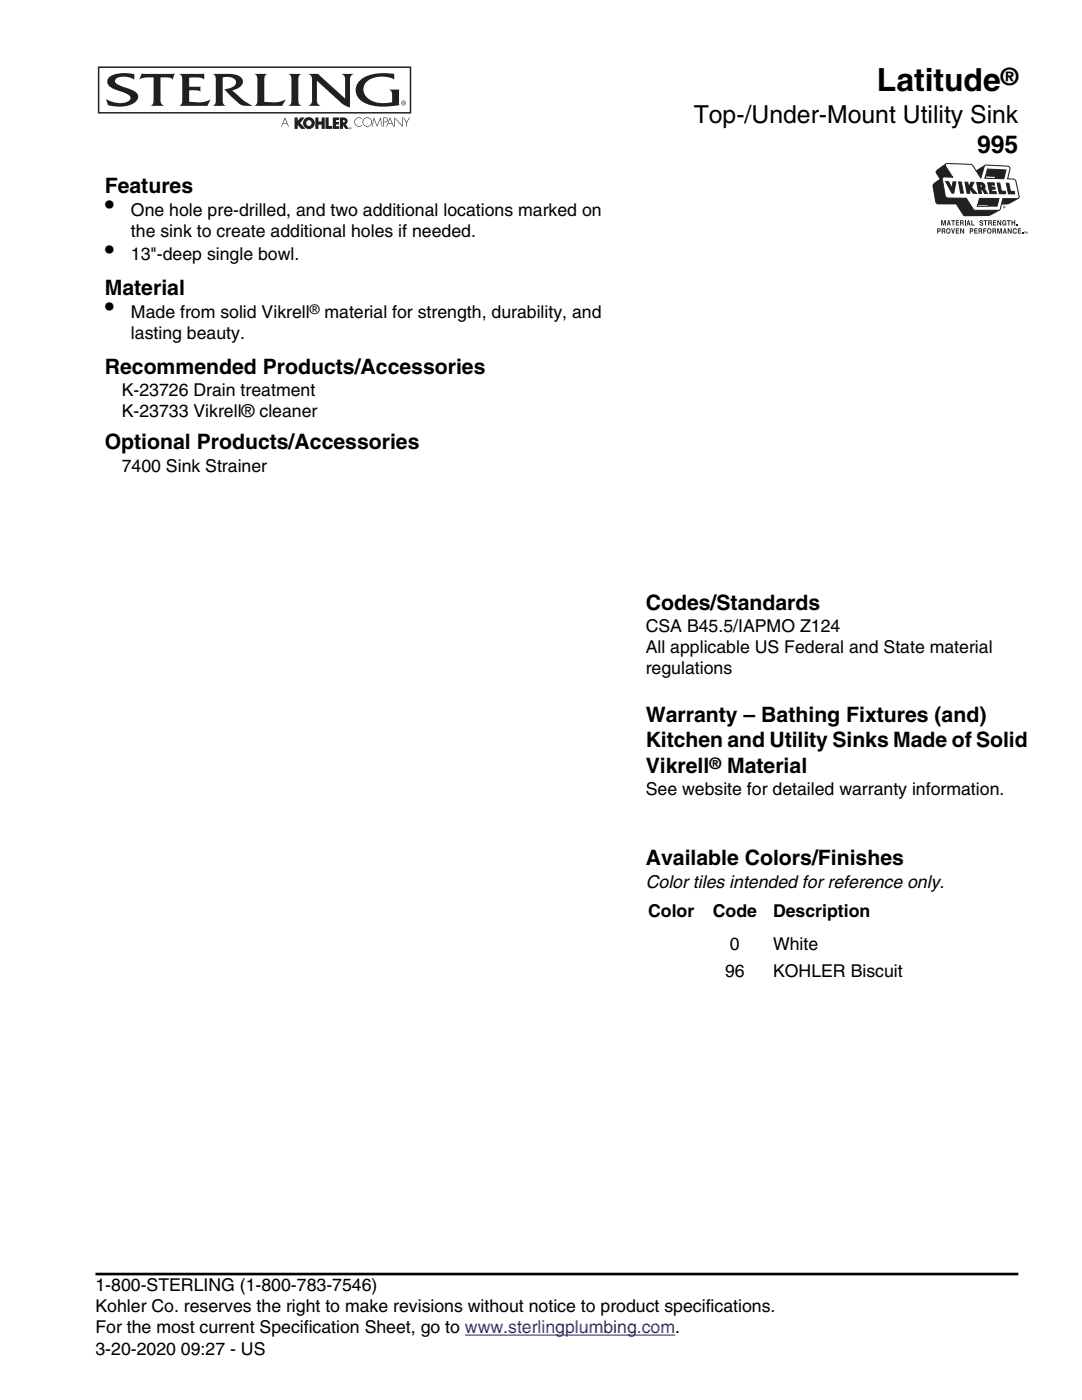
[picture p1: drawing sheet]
<svg xmlns="http://www.w3.org/2000/svg" width="216mm" height="279mm" viewBox="0 0 216 279" stroke-linecap="round" stroke-linejoin="round" font-family="sans-serif">
<g fill="#231f20">
<path d="M187 33.9l1.4-1.1 .5-.2 4.9 .2 .9 1.2 1.9-1.1 4.4 .3a.68 .68 0 0 1 .5 .4 .68 .68 0 0 1-.1 .7l-.3 1.4h.9a.6 .6 0 0 1 .7 .5l.7 3-.1 .4-1.9 1.1-1.6 .1v.1a1.39 1.39 0 0 1-.6 1.3l-2 .9h-4.8l-.3-.2-1.4-2.1h-2.8a.99 .99 0 0 1-1.1-.1 .99 .99 0 0 1-.3-1.1l-.1-.6a4.2 4.2 0 0 1-.2-2.3l1.3-.9-.2-.4a1.18 1.18 0 0 1-.5-1.4z"/>
<path d="M187.8 43.9h.3l.2 .9 .1-.9h.3v1.1h-.1v-.9l-.2 .9h-.2l-.2-.9v.9h-.2z"/>
<path d="M189.8 43.9h.8v.2h-.3v.9h-.2v-.9h-.3z"/>
<path d="M190.7 43.9h.7v.2h-.5v.3h.4v.1h-.4v.3h.5v.2h-.7z"/>
<path d="M192.5 43.9h.2v1.1h-.2z"/>
<path d="M193.8 43.9h.2v.9h.4v.2h-.6z"/>
<path d="M195.5 44l.4-.1 .3 .4h-.2a.16 .16 0 0 0-.2-.2 .16 .16 0 0 0-.1 .2 .38 .38 0 0 1 .5 .3 .38 .38 0 0 1-.3 .4 .38 .38 0 0 1-.5-.3h.2a.17 .17 0 0 0 .2 .2 .17 .17 0 0 0 .1-.3l-.4-.2z"/>
<path d="M196.3 43.9h.7v.2h-.2v.9h-.2v-.9h-.3z"/>
<path d="M198.1 43.9h.7v.2h-.5v.3h.4v.1h-.4v.3h.5v.2h-.7z"/>
<path d="M199 43.9h.2l.4 .8v-.8h.2v1.1h-.2l-.4-.8v.8h-.2z"/>
<path d="M200.1 44.1l.5-.2 .2 .4-.3-.1a.35 .35 0 0 0-.4 .2 .35 .35 0 0 0 .3 .4l.2-.2h-.2v-.2h.4v.6l-.2-.1-.2 .1a.6 .6 0 0 1-.3-.9z"/>
<path d="M200.9 43.9h.8v.2h-.3v.9h-.2v-.9h-.3z"/>
<path d="M201.8 43.9h.2v.4h.4v-.4h.2v1.1h-.2v-.5h-.4v.5h-.2z"/>
<path d="M202.8 44.8h.2v.2h-.2z"/>
<path d="M189.8 45.6h.2l.2 .8 .2-.8h.2l-.3 1h-.2z"/>
<path d="M190.7 45.6h.7v.2h-.5v.2h.4v.2h-.4v.2h.5v.2h-.7z"/>
<path d="M191.6 45.6h.2l.4 .7v-.7h.2v1h-.2l-.4-.7v.7h-.2z"/>
<path d="M194.4 45.6h.6v.2h-.4v.2h.4v.2h-.4v.2h.5v.2h-.7z"/>
<path d="M196.2 45.6h.6v.2h-.4v.2h.4v.2h-.4v.4h-.2z"/>
<path d="M199 45.6h.3l.2 .8 .1-.8h.3v1h-.2v-.9l-.1 .9h-.2l-.2-.9v.9h-.2z"/>
<path d="M201.1 45.6h.2l.4 .7v-.7h.2v1h-.2l-.4-.7v.7h-.2z"/>
<path d="M202.2 45.7l.4-.1 .3 .3-.3-.1a.32 .32 0 0 0-.3 .3 .32 .32 0 0 0 .3 .3l.3-.1a.43 .43 0 0 1-.5 .3 .43 .43 0 0 1-.3-.5z"/>
<path d="M203.1 45.6h.6v.2h-.4v.2h.4v.2h-.4v.2h.5v.2h-.7z"/>
<path d="M204 46.4h.2v.2h-.2z"/>
<path d="M204.3 46.2h.3l-.1 .4z"/>
<path d="M204.7 46.2l.1 .3 .2-.3v.4v-.3l-.2 .3-.1-.3v.3z"/>
<path d="M189.3 44.2l-.1 .4h.2zM189.2 43.9h.2l.3 1.1h-.2v-.2h-.3l-.1 .2h-.2z"/>
<path d="M191.8 44.1v.3h.3v-.2zM191.6 43.9h.4a.3 .3 0 0 1 .3 .3 .3 .3 0 0 1-.1 .3l.1 .5h-.2v-.3l-.2-.1h-.1v.4h-.2z"/>
<path d="M193.2 44.2l-.1 .4h.3zM193.1 43.9h.3l.3 1.1h-.2l-.1-.2h-.3l-.1 .2h-.2z"/>
<path d="M197.4 44.1v.3h.3v-.2zM197.2 43.9h.4a.3 .3 0 0 1 .3 .3 .3 .3 0 0 1-.1 .3l.1 .5h-.2v-.3l-.1-.1h-.2v.4h-.2z"/>
<path d="M187.2 45.7v.4h.2a.16 .16 0 0 0 .1-.2 .16 .16 0 0 0-.1-.2zM187 45.6h.4a.36 .36 0 0 1 .3 .4 .36 .36 0 0 1-.5 .2v.4h-.2z"/>
<path d="M188.1 45.7v.3h.3v-.2zM187.9 45.6h.4a.3 .3 0 0 1 .3 .2 .3 .3 0 0 1-.1 .3l.1 .5h-.2v-.3l-.1-.1h-.2v.4h-.2z"/>
<path d="M189 45.8v.5l.1 .1a.32 .32 0 0 0 .4-.3 .32 .32 0 0 0-.5-.3zM188.9 45.7a.49 .49 0 0 1 .8 .4 .49 .49 0 0 1-.8 .4l-.1-.4z"/>
<path d="M193.7 45.7v.4h.2a.16 .16 0 0 0 .1-.2 .16 .16 0 0 0-.1-.2zM193.5 45.6h.4a.36 .36 0 0 1 .3 .4 .36 .36 0 0 1-.5 .2v.4h-.2z"/>
<path d="M195.4 45.7v.3h.4v-.2zM195.3 45.6h.4a.3 .3 0 0 1 .3 .2 .3 .3 0 0 1-.1 .3l.1 .5h-.2v-.3l-.2-.1h-.2v.4h-.1z"/>
<path d="M197.2 45.8v.5l.1 .1a.32 .32 0 0 0 .3-.3 .32 .32 0 0 0-.4-.3zM197.1 45.7a.49 .49 0 0 1 .7 .4 .49 .49 0 0 1-.7 .4l-.1-.4z"/>
<path d="M198.2 45.7v.3h.3v-.2zM198 45.6h.5a.3 .3 0 0 1 .2 .2 .3 .3 0 0 1-.1 .3l.2 .5h-.2l-.1-.3-.1-.1h-.2v.4h-.2z"/>
<path d="M200.5 45.8l-.1 .4h.2zM200.4 45.6h.2l.3 1h-.2v-.2h-.4v.2h-.2z"/>
<path d="M200.3 41.2h.2v.3h-.2zM200.2 41.3a.2 .2 0 0 0 .4 0 .2 .2 0 0 0-.4 0zM200.1 41.3a.25 .25 0 0 1 .5 0 .25 .25 0 0 1-.5 0z"/>
</g>
<path d="M188.8 32.7l5 .1 1.9 2.7 .9-2.5 4.5 .2a.57 .57 0 0 1 .4 .9l-.4 1.6h.5a.91 .91 0 0 1 1.2 1l.6 2.5-.2 .4h-3.1l-.2 .8a2.48 2.48 0 0 1-.6 1.6h-4.7l-.4-.3-1.4-2.1-3.4-.1a.71 .71 0 0 1-.8-.4l-.5-3.1a.53 .53 0 0 1 .1-.6 .53 .53 0 0 1 .6-.1l1.3 .1-1.3-2.1-.2-.5z" fill="#fff"/>
<path d="M188.8 32.7l5 .1 1.9 2.7 .9-2.5 4.5 .2a.57 .57 0 0 1 .4 .9l-.4 1.6h.5a.91 .91 0 0 1 1.2 1l.6 2.5-.2 .4h-3.1l-.2 .8a2.48 2.48 0 0 1-.6 1.6h-4.7l-.4-.3-1.4-2.1-3.4-.1a.71 .71 0 0 1-.8-.4l-.5-3.1a.53 .53 0 0 1 .1-.6 .53 .53 0 0 1 .6-.1l1.3 .1-1.3-2.1-.2-.5z" fill="none" stroke="#231f20" stroke-width=".2"/>
<path d="M197 33.7l3.7 .2-.4 1.8-3.8-.1z" fill="#231f20"/>
<path d="M197 33.7l3.7 .2-.4 1.8-3.8-.1z" fill="none" stroke="#231f20" stroke-width=".2"/>
<path d="M195.5 39.6h3.8l-.3 1.5h-4z" fill="#231f20"/>
<path d="M195.5 39.6h3.8l-.3 1.5h-4z" fill="none" stroke="#231f20" stroke-width=".2"/>
<path d="M188.7 36.3h.6l.7 1.3 .2-1.3h.5l-.4 2.3-.4-.1z" fill="#231f20"/>
<path d="M188.7 36.3h.6l.7 1.3 .2-1.3h.5l-.4 2.3-.4-.1z" fill="none" stroke="#231f20" stroke-width=".2"/>
<path d="M192.6 36.4h.5l.2 1 .5-1h.5l-.4 1 1 1.2h-.7l-.9-1.1 .2 1.1h-.5z" fill="#231f20"/>
<path d="M192.6 36.4h.5l.2 1 .5-1h.5l-.4 1 1 1.2h-.7l-.9-1.1 .2 1.1h-.5z" fill="none" stroke="#231f20" stroke-width=".2"/>
<path d="M194.9 36.4h.3a.95 .95 0 0 1 1 .2 .95 .95 0 0 1 .3 .9l-.1 .2 .6 .9a.58 .58 0 0 1-.8-.5l-.3-.3h-.2l.1 .8h-.5z" fill="#231f20"/>
<path d="M194.9 36.4h.3a.95 .95 0 0 1 1 .2 .95 .95 0 0 1 .3 .9l-.1 .2 .6 .9a.58 .58 0 0 1-.8-.5l-.3-.3h-.2l.1 .8h-.5z" fill="none" stroke="#231f20" stroke-width=".2"/>
<path d="M199 36.5h.5l.3 1.7h.8l.1 .5h-1.3z" fill="#231f20"/>
<path d="M199 36.5h.5l.3 1.7h.8l.1 .5h-1.3z" fill="none" stroke="#231f20" stroke-width=".2"/>
<path d="M200.8 36.6h.5l.3 1.6h.8l.1 .5h-1.3z" fill="#231f20"/>
<path d="M200.8 36.6h.5l.3 1.6h.8l.1 .5h-1.3z" fill="none" stroke="#231f20" stroke-width=".2"/>
<path d="M197.1 36.5h1.3v.4h-.7l.1 .4h.7l.1 .5-.7-.1v.5h.8l.1 .4h-1.3z" fill="#231f20"/>
<path d="M197.1 36.5h1.3v.4h-.7l.1 .4h.7l.1 .5-.7-.1v.5h.8l.1 .4h-1.3z" fill="none" stroke="#231f20" stroke-width=".2"/>
<path d="M191.3 36.3h.5l.4 2.3-.5-.1z" fill="#231f20"/>
<path d="M191.3 36.3h.5l.4 2.3-.5-.1z" fill="none" stroke="#231f20" stroke-width=".2"/>
<path d="M195.5 36.8l.4 .1 .1 .4-.4 .1z" fill="#fff"/>
<path d="M195.5 36.8l.4 .1 .1 .4-.4 .1z" fill="none" stroke="#231f20" stroke-width=".2"/>
<path d="M196.7 35.1l2 .1-.2 .4h-2z" fill="#fff"/>
<path d="M196.7 35.1l2 .1-.2 .4h-2z" fill="none" stroke="#231f20" stroke-width=".2"/>
<path d="M195.1 40.8h2.1l-.1 .3h-2.1z" fill="#fff"/>
<path d="M195.1 40.8h2.1l-.1 .3h-2.1z" fill="none" stroke="#231f20" stroke-width=".2"/>
<path d="M19 254h184.2v.5h-184.2z" fill="#000"/>
<path d="M92.8 266.5h41.9" fill="none" stroke="#00f" stroke-width=".2"/>
<g fill="#231f20">
<path d="M57.6 14.7l2.5 .1a1.05 1.05 0 0 0-.6 1.3v4a.97 .97 0 0 0 .6 1h-2.5a1.04 1.04 0 0 0 .5-1.3l.1-4a.96 .96 0 0 0-.6-1.1z" fill-rule="evenodd"/>
<path d="M21.8 15.4a6.4 6.4 0 0 1 4.6-.7l.4 .1v1.1a3.4 3.4 0 0 0-3.8-.1l-.1 .4a2.34 2.34 0 0 0 2 1.2 5.1 5.1 0 0 1 2.5 1.3 1.51 1.51 0 0 1-1.1 2.1 7.9 7.9 0 0 1-4.8 .2l-.3-1.2a5 5 0 0 0 4.4 .4l.3-.3 .1-.3a2.21 2.21 0 0 0-1.9-1.3 4.6 4.6 0 0 1-2.5-1.4l-.2-.6 .1-.5z" fill-rule="evenodd"/>
<path d="M28.3 14.7h6.6l-.5 1.1a1.29 1.29 0 0 0-1.2-.4h-1.2v4.5a1.08 1.08 0 0 0 .7 1.2h-2.6a1.05 1.05 0 0 0 .5-1.3v-4.4l-1.6 .1-1.2 .3z" fill-rule="evenodd"/>
<path d="M35.8 14.7h5v1.1a4.5 4.5 0 0 0-3.1-.3v1.8h2.3v1l-.6-.3h-1.7v2.3a5.8 5.8 0 0 0 4.3-.4l-.6 1.2h-5.6a1.04 1.04 0 0 0 .6-1.3v-4a.97 .97 0 0 0-.6-1.1z" fill-rule="evenodd"/>
<path d="M42.5 14.7h3.2a2.91 2.91 0 0 1 2.7 1.2 1.7 1.7 0 0 1-1.5 2l-.6 .1 2.3 2.1 1.9 1a3.8 3.8 0 0 1-2.9-.5l-2.8-2.8 .5-.1a1.92 1.92 0 0 0 1.8-1.3 1.77 1.77 0 0 0-2.4-1h-.3v4.7a.95 .95 0 0 0 .6 1h-2.5a1.03 1.03 0 0 0 .6-1.3v-4a.96 .96 0 0 0-.6-1.1z" fill-rule="evenodd"/>
<path d="M50.8 14.7l2.5 .1a1.04 1.04 0 0 0-.6 1.3v4.2a6.9 6.9 0 0 0 3.8-.2l.5-.3-.7 1.3h-5.5a1.04 1.04 0 0 0 .6-1.3v-4a.97 .97 0 0 0-.6-1.1z" fill-rule="evenodd"/>
<path d="M61.6 14.7h1.9l5.4 5v-3.7a1.07 1.07 0 0 0-.7-1.3h2.3a1.11 1.11 0 0 0-.7 1.3v5.4l-.9-.3-.7-.5-5-4.5v3.8a1.09 1.09 0 0 0 .7 1.2h-2.4a1.13 1.13 0 0 0 .8-1.2v-3.9a1.08 1.08 0 0 0-.7-1.3z" fill-rule="evenodd"/>
<path d="M71.7 16.2a7.8 7.8 0 0 1 6.1-1.5l.9 .1v1.1a5.2 5.2 0 0 0-5.6 .4 2.32 2.32 0 0 0 1.1 3.8 7 7 0 0 0 4 .3 2.92 2.92 0 0 0-.2-2.3l-.4-.2h2.1v3.1a12.9 12.9 0 0 1-6.9-.5 2.71 2.71 0 0 1-1.1-4.3z" fill-rule="evenodd"/>
<path d="M80.3 20.1a.48 .48 0 0 1 .7 .3 .48 .48 0 0 1-.5 .6 .45 .45 0 0 0 .4-.4 .45 .45 0 0 0-.4-.5v.2l.2 .1-.1 .2 .1 .2-.3-.2 .2-.2-.1-.1-.1 .5v-.5l.1-.2a.45 .45 0 0 0-.3 .5 .45 .45 0 0 0 .3 .4 .48 .48 0 0 1-.4-.3 .48 .48 0 0 1 .2-.6z" fill-rule="evenodd"/>
<path d="M19.5 13.3h62.4l-.1 .3h-62v8.8h.4h61.6v-8.8l.1-.3h.2v9.4h-62.6z" fill-rule="evenodd"/>
<path d="M65 23.4h.6v1.7h.7v.6h-1.3z" fill-rule="evenodd"/>
<path d="M62.9 23.4h.6v.8h.7v-.8h.6v2.3h-.6v-.8h-.7v.8h-.6z" fill-rule="evenodd"/>
<path d="M58.8 23.4h.6v.7l.6-.7h.8l-.9 1.1 1 1.2h-.8l-.7-.8v.8h-.6z" fill-rule="evenodd"/>
<path d="M60.9 23.6l.7-.2v.6a.56 .56 0 0 0-.5 .8 .56 .56 0 0 0 1 .1 .59 .59 0 0 0-.5-.9v-.6a1.19 1.19 0 0 1 1.2 1.5 1.19 1.19 0 0 1-1.8 .6 1.19 1.19 0 0 1-.1-1.9z" fill-rule="evenodd"/>
<path d="M66.4 23.4h1.3v.6h-.6v.3h.5v.5h-.5v.4h.6v.5h-1.3z" fill-rule="evenodd"/>
<path d="M67.8 23.4h.8l-.2 1h.2l.2-.2-.2-.2v-.6a.73 .73 0 0 1 .7 1.1l-.3 .3 .6 .9h-.7l-.5-.7v.7h-.6z" fill-rule="evenodd"/>
<path d="M56.9 23.4l.7 1.9h-.1l-.6-1.6-.4 .9h.7l.1 .1h-.8l-.3 .6h-.1z" fill-rule="evenodd"/>
<path d="M71 23.7a.75 .75 0 0 1 1.3 .1 .82 .82 0 0 0-1.2 0 .82 .82 0 0 0 0 1.2 .82 .82 0 0 0 1.2-.1 .87 .87 0 0 1-1.2 .3 .87 .87 0 0 1-.3-1.2z" fill-rule="evenodd"/>
<path d="M72.6 23.7a.94 .94 0 0 1 1.6 .3 .94 .94 0 0 1-.9 1.3v-.1a.83 .83 0 0 0 .8-1.2 .83 .83 0 0 0-1.4-.2 .83 .83 0 0 0 .3 1.3l.3 .2a.93 .93 0 0 1-.9-.6 .93 .93 0 0 1 .2-1z" fill-rule="evenodd"/>
<path d="M74.6 23.4l.7 1.6 .6-1.6 .4 1.9h-.1l-.3-1.5-.6 1.5-.7-1.5-.3 1.5h-.1z" fill-rule="evenodd"/>
<path d="M76.5 23.4a.58 .58 0 0 1 .6 .1 .58 .58 0 0 1 .2 .6l-.3 .3h-.4v-.1a.43 .43 0 0 0 .7-.4 .43 .43 0 0 0-.7-.3v1.7h-.1z" fill-rule="evenodd"/>
<path d="M77.8 23.4l.8 1.9h-.1l-.3-.6h-.8l.1-.1h.7l-.4-.9-.6 1.6h-.1z" fill-rule="evenodd"/>
<path d="M78.7 23.4l1.5 1.6v-1.6h.2v1.9l-1.6-1.6v1.6h-.1z" fill-rule="evenodd"/>
<path d="M80.5 23.4h.1l.5 1 .6-1h.1l-.6 1.1v.8h-.1v-.8z" fill-rule="evenodd"/>
<path d="M69.8 25.5h.2v.3h-.1l.2-.2-.2-.1 .1 .2-.1-.2-.1 .2 .1-.2-.2 .1 .2 .2h-.1z" fill-rule="evenodd"/>
</g>
<text font-size="6.3" x="175" y="18.2">Latitude</text>
<g font-size="5.3">
<text x="20.9" y="42.7">•</text>
<text x="20.9" y="51.6">•</text>
<text x="20.9" y="63.1">•</text>
</g>
<g font-size="4.9">
<text x="138.4" y="24.6">Top-/Under-Mount Utility Sink</text>
<text x="195" y="30.6">995</text>
</g>
<text font-size="4.8" x="199.7" y="17">®</text>
<g font-size="4.2">
<text x="20.9" y="38.5">Features</text>
<text x="20.9" y="58.9">Material</text>
<text x="20.9" y="74.6">Recommended Products/Accessories</text>
<text x="20.9" y="89.7">Optional Products/Accessories</text>
<text x="128.9" y="121.7">Codes/Standards</text>
<text x="128.9" y="144">Warranty – Bathing Fixtures (and)</text>
<text x="128.9" y="149.1">Kitchen and Utility Sinks Made of Solid</text>
<text x="128.9" y="154.2">Vikrell</text>
<text x="145.1" y="154.2">Material</text>
<text x="128.9" y="172.7">Available Colors/Finishes</text>
</g>
<g font-size="3.5">
<text x="26.1" y="43">One hole pre-drilled, and two additional locations marked on</text>
<text x="26.1" y="47.2">the sink to create additional holes if needed.</text>
<text x="26.1" y="52">13&quot;-deep single bowl.</text>
<text x="26.1" y="63.4">Made from solid Vikrell</text>
<text x="64.7" y="63.4">material for strength, durability, and</text>
<text x="26.1" y="67.6">lasting beauty.</text>
<text x="24.3" y="79">K-23726 Drain treatment</text>
<text x="24.3" y="83.3">K-23733 Vikrell® cleaner</text>
<text x="24.3" y="94.2">7400 Sink Strainer</text>
<text x="128.9" y="126.1">CSA B45.5/IAPMO Z124</text>
<text x="128.9" y="130.4">All applicable US Federal and State material</text>
<text x="128.9" y="134.6">regulations</text>
<text x="128.9" y="158.7">See website for detailed warranty information.</text>
<text x="128.9" y="177.2">Color tiles intended for reference only.</text>
<text x="129.3" y="183.1">Color</text>
<text x="142.2" y="183.1">Code</text>
<text x="154.3" y="183.1">Description</text>
<text x="145.7" y="189.6">0</text>
<text x="154.3" y="189.6">White</text>
<text x="144.7" y="195">96</text>
<text x="154.3" y="195">KOHLER Biscuit</text>
<text x="19" y="257.6">1-800-STERLING (1-800-783-7546)</text>
<text x="19" y="261.9">Kohler Co. reserves the right to make revisions without notice to product specifications.</text>
<text x="19" y="266.1">For the most current Specification Sheet, go to www.sterlingplumbing.com.</text>
<text x="19" y="270.3">3-20-2020 09:27 - US</text>
</g>
<text font-size="3.2" x="141.6" y="153.4">®</text>
<text font-size="2.6" x="61.8" y="62.8">®</text>
</svg>
